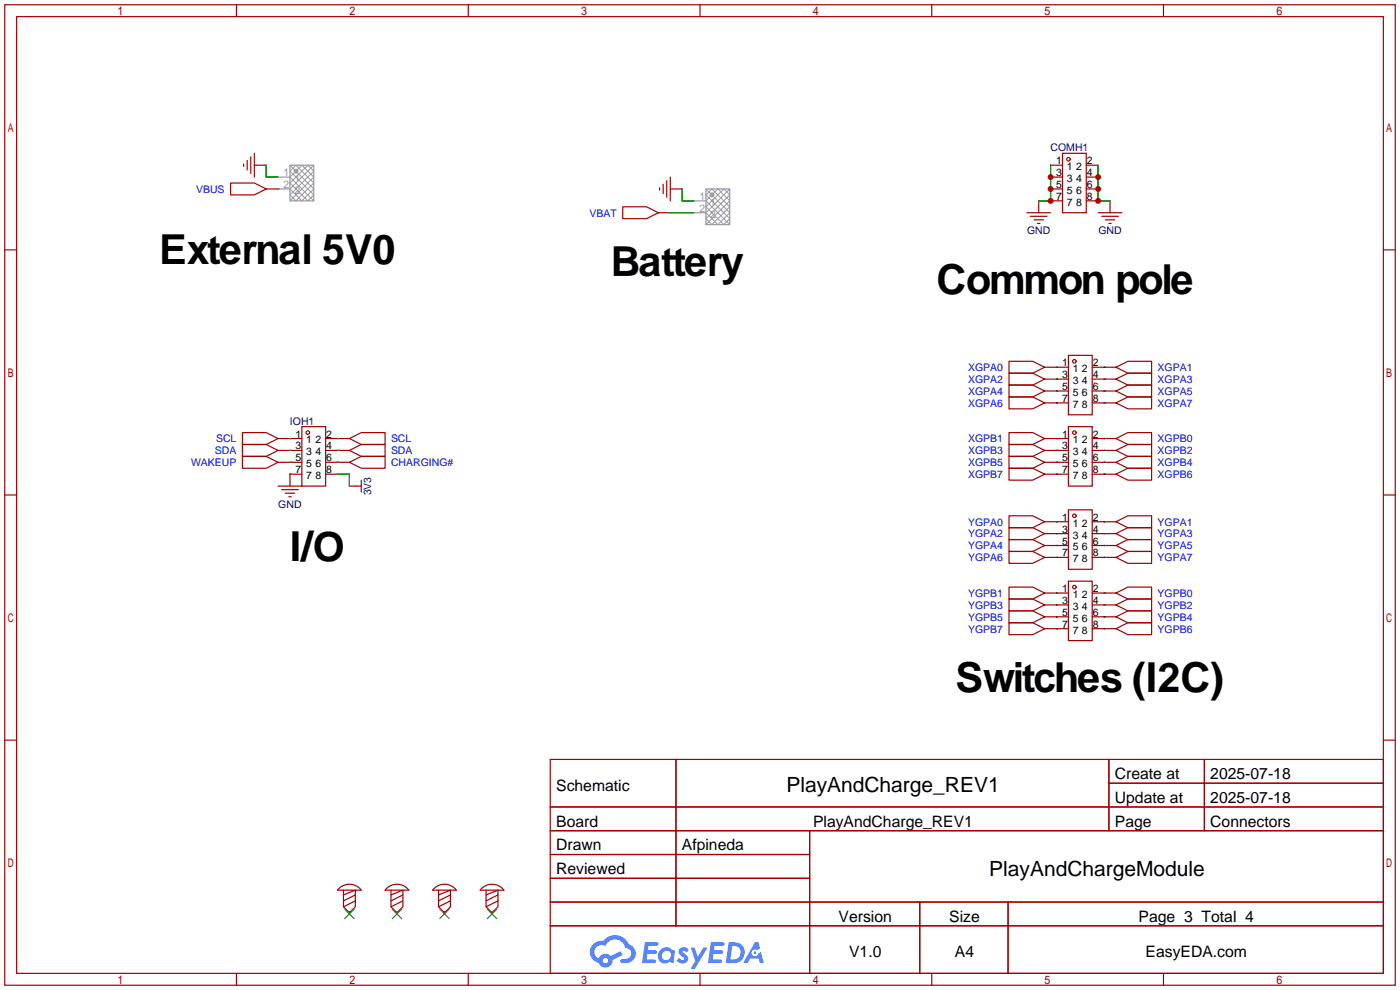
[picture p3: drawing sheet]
<svg xmlns="http://www.w3.org/2000/svg" width="299mm" height="212mm" viewBox="0 0 299 212" stroke-linecap="round" stroke-linejoin="round" font-family="sans-serif">
<g fill="none" stroke="#a10000" stroke-width=".25">
<path d="M1 1h297.2v209.6h-297.2zM3.6 3.6h292.1v204.4h-292.1zM50.5 1v2.6M100.1 1v2.6M149.6 1v2.6M199.1 1v2.6M248.7 1v2.6M1 53.4h2.6M295.7 53.4h2.5M1 105.8h2.6M295.7 105.8h2.5M1 158.2h2.6"/>
<path d="M295.7 158.2h2.5M117.6 162.3h178.1v45.7h-178.1zM117.6 172.5h178.1M117.6 177.5h178.1M144.5 162.3v35.6M173 177.5v30.5M237 162.3v15.2M237 167.4h58.7M257.4 162.3v15.2M117.6 182.6h55.4M117.6 192.8h178.1M117.6 187.7h55.4"/>
<path d="M117.6 197.9h178.1M196.6 192.8v15.2M215.4 192.8v15.2M50.5 208v2.6M100.1 208v2.6M149.6 208v2.6M199.1 208v2.6M248.7 208v2.6"/>
</g>
<g fill="#5487ff">
<path d="M145.3 202.7a1.3 1.3 0 0 1 1.9 .3l-.4 .6a.54 .54 0 0 0-.9-.2l.1 .2a1.34 1.34 0 0 1 .9 1.8 1.47 1.47 0 0 1-2.3-.1l.5-.6 .8 .5a.31 .31 0 0 0 .4-.3 .31 .31 0 0 0-.3-.4 1.12 1.12 0 0 1-.7-1.8z"/>
<path d="M147.6 202.5h.9l.6 2 1.2-2h.9l-2.7 4.6h-.9l1-1.7z"/>
<path d="M137.8 201.4h1.7a1.31 1.31 0 0 1 1.2 .2 .4 .4 0 0 1-.3 .5l-1.8 .1-.1 .9h1.6a.4 .4 0 0 1 .4 .4 .4 .4 0 0 1-.5 .4h-1.6l-.2 1.2h1.4a.46 .46 0 0 1 .5 0 .46 .46 0 0 1 .1 .5l-.4 .2h-2.6z"/>
<path d="M151.9 201.4h1.7a1.32 1.32 0 0 1 1.2 .2 .39 .39 0 0 1-.3 .5l-1.8 .1-.1 .9h1.6a.4 .4 0 0 1 .4 .4 .4 .4 0 0 1-.4 .4h-1.7l-.2 1.2h1.4a.46 .46 0 0 1 .5 0 .46 .46 0 0 1 .1 .5l-.4 .2h-2.6z"/>
<path d="M161.3 201.4h.8l.3 1.3-.6 .4a.75 .75 0 0 0-1.1 .3 .75 .75 0 0 0 .5 1 .75 .75 0 0 0 .9-.7l.5-.2 .6 2.3h-.8l-.3-.9h-1.8l-.5 .9h-1z"/>
<path d="M155.7 201.4l-.6 4.4h1.5a2.27 2.27 0 0 0 2.6-2.2 2.27 2.27 0 0 0-2.7-2.2zM156.5 202.1a1.5 1.5 0 0 1 1.8 1.6 1.5 1.5 0 0 1-1.9 1.4h-.3z"/>
<path d="M141.2 203a1.6 1.6 0 0 0-.3 2.3 1.6 1.6 0 0 0 2.3 .2l.7 .3 .3-2.4-.1-.3-.5-.1a1.58 1.58 0 0 0-2.4 0zM141.8 203.5a.98 .98 0 0 1 1.6 .4 .98 .98 0 0 1-1.1 1.3 .94 .94 0 0 1-.9-.7 .94 .94 0 0 1 .4-1z"/>
<path d="M126.8 201.8a2.37 2.37 0 0 0 1.1 4 1.54 1.54 0 0 0 1.8 1 1.54 1.54 0 0 0 1.2-1.6l2.2-1.1-.5-.8-2 1a1.57 1.57 0 0 0-2.7 .5 1.5 1.5 0 0 1-.7-2.1 1.5 1.5 0 0 1 2.2-.5 2.23 2.23 0 0 1 2.3-1.4 2.23 2.23 0 0 1 2 1.8 1.16 1.16 0 0 1 1.2 1.1 1.16 1.16 0 0 1-1.1 1.2h-.7a.47 .47 0 0 0-.5 .4 .47 .47 0 0 0 .4 .5 2.17 2.17 0 0 0 2.5-.9 2.17 2.17 0 0 0-.3-2.7l-.8-.4a3.2 3.2 0 0 0-5.5-.7l-1.1 .1zM128.8 205.3a.6 .6 0 0 1 1.2 0 .6 .6 0 0 1-1.2 0z"/>
<circle cx="161.4" cy="203.6" r=".28"/>
</g>
<g fill="none" stroke="#a10000" stroke-width=".25">
<path d="M49.3 39.1h5.1l2.5 1.3-2.5 1.3h-5.1zM52.1 35.1v.5M52.8 34.3v2M53.6 33.5v3.6M54.4 35.3h2.5M54.4 32.8v5M141.7 39.4v2M142.5 38.6v3.6M143.3 37.8v5.1M224.5 35.3h2.6M224.5 37.8h2.6M227.1 32.8h5.1v12.7h-5.1z"/>
<path d="M232.2 35.3h2.5M232.2 37.8h2.5M56.9 40.4h2.5M133.1 44.2h5.1l2.5 1.3-2.5 1.2h-5.1zM140.7 45.5h2.6M141 40.1v.5M143.3 40.4h2.5M219.5 45.5h5M220.2 46.2h3.6M221 47h2M221.7 47.8h.5M222 42.9v2.6"/>
<path d="M224.5 40.4h2.6M224.5 42.9h2.6M232.2 40.4h2.5M232.2 42.9h2.5M234.7 45.5h5.1M235.5 46.2h3.5M236.2 47h2.1M237 47.8h.5M237.2 42.9v2.6M215.6 77.2h5.1l2.6 1.3-2.6 1.3h-5.1zM215.6 79.8h5.1l2.6 1.2-2.6 1.3h-5.1zM223.3 78.5h5"/>
<path d="M228.3 75.9h5.1v12.7h-5.1zM233.4 78.5h5.1M238.5 78.5l2.5-1.3h5.1v2.6h-5.1zM51.8 97.5h5.1l2.5 1.3-2.5 1.3h-5.1zM51.8 92.5h5.1l2.5 1.2-2.5 1.3h-5.1zM51.8 95h5.1l2.5 1.3-2.5 1.2h-5.1zM59.4 93.7h5.1M59.4 96.3h5.1M59.4 98.8h5.1M64.5 91.2h5.1v12.7h-5.1zM69.6 93.7h5.1M69.6 96.3h5.1"/>
<path d="M69.6 98.8h5.1M74.7 98.8l2.5-1.3h5.1v2.6h-5.1zM74.7 93.7l2.5-1.2h5.1v2.5h-5.1zM74.7 96.3l2.5-1.3h5.1v2.5h-5.1zM215.6 82.3h5.1l2.6 1.3-2.6 1.2h-5.1zM215.6 84.8h5.1l2.6 1.3-2.6 1.3h-5.1zM215.6 92.5h5.1l2.6 1.2-2.6 1.3h-5.1zM215.6 95h5.1l2.6 1.3-2.6 1.2h-5.1zM215.6 97.5h5.1l2.6 1.3-2.6 1.3h-5.1zM223.3 93.7h5M223.3 96.3h5M223.3 98.8h5"/>
<path d="M223.3 81h5M223.3 83.6h5M223.3 86.1h5M228.3 91.2h5.1v12.7h-5.1zM233.4 93.7h5.1M233.4 96.3h5.1M233.4 98.8h5.1M233.4 81h5.1M233.4 83.6h5.1M233.4 86.1h5.1M238.5 86.1l2.5-1.3h5.1v2.6h-5.1zM238.5 83.6l2.5-1.3h5.1v2.5h-5.1z"/>
<path d="M238.5 81l2.5-1.2h5.1v2.5h-5.1zM238.5 98.8l2.5-1.3h5.1v2.6h-5.1zM238.5 96.3l2.5-1.3h5.1v2.5h-5.1zM238.5 93.7l2.5-1.2h5.1v2.5h-5.1zM59.4 103.9h5.1M60.2 104.6h3.6M61 105.4h2M61.7 106.2h.5M64.5 101.3h-2.5v2.6M69.6 101.3h2.5M74.7 103.9h2.5M77.2 102.6v2.6"/>
<path d="M215.6 100.1h5.1l2.6 1.2-2.6 1.3h-5.1zM215.6 110.2h5.1l2.6 1.3-2.6 1.3h-5.1zM215.6 112.8h5.1l2.6 1.2-2.6 1.3h-5.1zM215.6 115.3h5.1l2.6 1.3-2.6 1.3h-5.1zM215.6 117.9h5.1l2.6 1.2-2.6 1.3h-5.1zM223.3 101.3h5M223.3 111.5h5M223.3 114h5M223.3 116.6h5M223.3 119.1h5M228.3 109h5.1v12.7h-5.1zM233.4 101.3h5.1"/>
<path d="M233.4 111.5h5.1M233.4 114h5.1M233.4 116.6h5.1M233.4 119.1h5.1M238.5 101.3l2.5-1.2h5.1v2.5h-5.1zM238.5 119.1l2.5-1.2h5.1v2.5h-5.1zM238.5 116.6l2.5-1.3h5.1v2.6h-5.1zM238.5 114l2.5-1.2h5.1v2.5h-5.1zM238.5 111.5l2.5-1.3h5.1v2.6h-5.1zM215.6 125.5h5.1l2.6 1.2-2.6 1.3h-5.1zM215.6 128h5.1l2.6 1.3-2.6 1.3h-5.1zM215.6 130.6h5.1l2.6 1.2-2.6 1.3h-5.1z"/>
<path d="M215.6 133.1h5.1l2.6 1.3-2.6 1.2h-5.1zM223.3 126.7h5M223.3 129.3h5M223.3 131.8h5M223.3 134.4h5M228.3 124.2h5.1v12.7h-5.1zM233.4 126.7h5.1M233.4 129.3h5.1M233.4 131.8h5.1M233.4 134.4h5.1M238.5 134.4l2.5-1.3h5.1v2.5h-5.1zM238.5 131.8l2.5-1.2h5.1v2.5h-5.1z"/>
<path d="M238.5 129.3l2.5-1.3h5.1v2.6h-5.1zM238.5 126.7l2.5-1.2h5.1v2.5h-5.1zM72.6 189.8a3.2 3.2 0 0 1 4.6 .4h-5.1zM73.4 190.2v3.6l1.3 1.3 1.2-1.3v-3.6l-2.5 1.1M74.7 194.8v.5M75.9 191.3l-2.5 1.2M75.9 192.5l-2.5 1.3M82.7 189.8a3.2 3.2 0 0 1 4.7 .4h-5.1zM83.6 190.2v3.6l1.2 1.3 1.3-1.3v-3.6l-2.5 1.1M84.8 194.8v.5M86.1 191.3l-2.5 1.2M86.1 192.5l-2.5 1.3"/>
<path d="M92.9 189.8a3.2 3.2 0 0 1 4.6 .4h-5zM93.7 190.2v3.6l1.3 1.3 1.3-1.3v-3.6l-2.6 1.1M95 194.8v.5M96.3 191.3l-2.6 1.2M96.3 192.5l-2.6 1.3M103.1 189.8a3.2 3.2 0 0 1 4.6 .4h-5.1zM103.9 190.2v3.6l1.3 1.3 1.2-1.3v-3.6l-2.5 1.1M105.2 194.8v.5M106.4 191.3l-2.5 1.2M106.4 192.5l-2.5 1.3"/>
<circle cx="228.3" cy="34" r=".38"/>
<circle cx="229.6" cy="77.2" r=".38"/>
<circle cx="65.8" cy="92.5" r=".38"/>
<circle cx="229.6" cy="92.5" r=".38"/>
<circle cx="229.6" cy="110.2" r=".38"/>
<circle cx="229.6" cy="125.5" r=".38"/>
</g>
<g fill="none" stroke="#008700" stroke-width=".25">
<path d="M56.9 35.3v2.5h2.5M224.5 35.3v7.6h-2.5M234.7 35.3v7.6h2.5M59.4 40.4h.1M143.3 45.5h5M145.8 40.4v2.5h2.5M225.8 78.5h.1M236 78.5h.1M62 93.7h.1M62 96.3h.1M62 98.8h.1M72.1 93.7h.1"/>
<path d="M72.1 96.3h.1M72.1 98.8h.1M225.8 81h.1M225.8 83.6h.1M225.8 86.1h.1M225.8 93.7h.1M225.8 96.3h.1M225.8 98.8h.1M236 86.1h.1M236 83.6h.1M236 81h.1M236 98.8h.1"/>
<path d="M236 96.3h.1M236 93.7h.1M62 101.3h.1M72.1 101.3h2.6v2.6M225.8 101.3h.1M225.8 111.5h.1M225.8 114h.1M225.8 116.6h.1M225.8 119.1h.1M236 101.3h.1M236 119.1h.1M236 116.6h.1"/>
<path d="M236 114h.1M236 111.5h.1M225.8 126.7h.1M225.8 129.3h.1M225.8 131.8h.1M225.8 134.4h.1M236 134.4h.1M236 131.8h.1M236 129.3h.1M236 126.7h.1"/>
</g>
<path d="M62 35.3l5.1 5.1-2.6 2.5-2.5-2.5 5.1-5.1M63.2 35.3l-1.2 1.3 5.1 5.1-1.3 1.2-3.8-3.8 3.8-3.8 1.3 1.3-5.1 5.1 1.2 1.2 3.9-3.8zM63.4 36.2l.2 .2M63.6 36.7l-.2 .2M62 42.9l5.1-5.1-2.6-2.5-2.5 2.5 5.1 5.1M150.9 41.7l1.2-1.3 3.9 3.8-3.9 3.8-1.2-1.3 5.1-5-1.3-1.3-3.8 3.8 3.8 3.8 1.3-1.3zM150.9 48l5.1-5.1-2.6-2.5-2.5 2.5 5.1 5.1M150.9 40.4l5.1 5.1-2.6 2.5-2.5-2.5 5.1-5.1M152.3 41.3l.2 .2M152.5 41.8l-.2 .2" fill="none" stroke="#999" stroke-width=".21"/>
<g fill="none" stroke="#999" stroke-width=".25">
<path d="M59.4 37.8h2.6M62 35.3h5.1v7.6h-5.1zM59.4 40.4h2.6M148.3 42.9h2.6M148.3 45.5h2.6M150.9 40.4h5.1v7.6h-5.1z"/>
<circle cx="63.2" cy="36.6" r=".38"/>
<circle cx="152.1" cy="41.7" r=".38"/>
</g>
<path d="M73.7 194.3l2 2M75.7 194.3l-2 2M83.8 194.3l2.1 2M85.9 194.3l-2.1 2M94 194.3l2 2M96 194.3l-2 2M104.1 194.3l2.1 2M106.2 194.3l-2.1 2" fill="none" stroke="#3c3" stroke-width=".25"/>
<g fill="#c00">
<circle cx="224.5" cy="42.9" r=".63"/>
<circle cx="224.5" cy="40.4" r=".63"/>
<circle cx="224.5" cy="37.8" r=".63"/>
<circle cx="234.7" cy="42.9" r=".63"/>
<circle cx="234.7" cy="40.4" r=".63"/>
<circle cx="234.7" cy="37.8" r=".63"/>
</g>
<g font-size="8.8">
<text x="34" y="56.4">External 5V0</text>
<text x="130.6" y="58.9">Battery</text>
<text x="200.2" y="62.8">Common pole</text>
<text x="62" y="119.9">I/O</text>
<text x="204.2" y="147.8">Switches (I2C)</text>
</g>
<g font-size="4.5">
<text x="168.1" y="169.4">PlayAndCharge_REV1</text>
<text x="211.4" y="187.1">PlayAndChargeModule</text>
</g>
<g font-size="3.4">
<text x="238.3" y="166.5">Create at</text>
<text x="258.7" y="166.5">2025-07-18</text>
<text x="118.9" y="169">Schematic</text>
<text x="238.3" y="171.6">Update at</text>
<text x="258.7" y="171.6">2025-07-18</text>
<text x="118.9" y="176.6">Board</text>
<text x="173.8" y="176.6">PlayAndCharge_REV1</text>
<text x="238.3" y="176.6">Page</text>
<text x="258.7" y="176.6">Connectors</text>
<text x="118.9" y="181.7">Drawn</text>
<text x="145.7" y="181.7">Afpineda</text>
<text x="118.9" y="186.8">Reviewed</text>
<text x="179.2" y="197">Version</text>
<text x="202.9" y="197">Size</text>
<text x="243.3" y="197">Page 3 Total 4</text>
<text x="181.5" y="204.6">V1.0</text>
<text x="204.1" y="204.6">A4</text>
<text x="244.8" y="204.6">EasyEDA.com</text>
</g>
<g font-size="2.2" fill="#000080">
<text x="224.5" y="32.3">COMH1</text>
<text x="219.5" y="50.1">GND</text>
<text x="234.7" y="50.1">GND</text>
<text x="62" y="90.7">IOH1</text>
<text x="79.3" y="105.9" transform="rotate(-90 79.3 105.9)">3V3</text>
<text x="59.5" y="108.5">GND</text>
</g>
<g font-size="2.2">
<text x="225.7" y="35.1">1</text>
<text x="232.3" y="35.1">2</text>
<text x="225.7" y="37.6">3</text>
<text x="225.7" y="40.2">5</text>
<text x="228" y="36.4">1</text>
<text x="228" y="38.9">3</text>
<text x="228" y="41.4">5</text>
<text x="230" y="41.4">6</text>
<text x="230" y="38.9">4</text>
<text x="230" y="36.4">2</text>
<text x="232.3" y="40.2">6</text>
<text x="232.3" y="37.6">4</text>
<text x="225.7" y="42.7">7</text>
<text x="228" y="44">7</text>
<text x="230" y="44">8</text>
<text x="232.3" y="42.7">8</text>
<text x="227" y="78.3">1</text>
<text x="227" y="80.8">3</text>
<text x="227" y="83.4">5</text>
<text x="229.3" y="79.5">1</text>
<text x="229.3" y="82.1">3</text>
<text x="231.2" y="82.1">4</text>
<text x="231.2" y="79.5">2</text>
<text x="233.6" y="83.4">6</text>
<text x="233.6" y="80.8">4</text>
<text x="233.6" y="78.3">2</text>
<text x="227" y="85.9">7</text>
<text x="229.3" y="84.6">5</text>
<text x="229.3" y="87.2">7</text>
<text x="231.2" y="87.2">8</text>
<text x="231.2" y="84.6">6</text>
<text x="233.6" y="85.9">8</text>
<text x="63.1" y="93.5">1</text>
<text x="65.5" y="94.8">1</text>
<text x="67.4" y="94.8">2</text>
<text x="69.7" y="93.5">2</text>
<text x="227" y="93.5">1</text>
<text x="229.3" y="94.8">1</text>
<text x="231.2" y="94.8">2</text>
<text x="233.6" y="93.5">2</text>
<text x="63.1" y="96.1">3</text>
<text x="63.1" y="98.6">5</text>
<text x="63.1" y="101.1">7</text>
<text x="65.5" y="97.3">3</text>
<text x="65.5" y="99.9">5</text>
<text x="67.4" y="99.9">6</text>
<text x="67.4" y="97.3">4</text>
<text x="69.7" y="101.1">8</text>
<text x="69.7" y="98.6">6</text>
<text x="69.7" y="96.1">4</text>
<text x="227" y="96.1">3</text>
<text x="227" y="98.6">5</text>
<text x="227" y="101.1">7</text>
<text x="229.3" y="97.3">3</text>
<text x="229.3" y="99.9">5</text>
<text x="231.2" y="99.9">6</text>
<text x="231.2" y="97.3">4</text>
<text x="233.6" y="101.1">8</text>
<text x="233.6" y="98.6">6</text>
<text x="233.6" y="96.1">4</text>
<text x="65.5" y="102.4">7</text>
<text x="67.4" y="102.4">8</text>
<text x="229.3" y="102.4">7</text>
<text x="231.2" y="102.4">8</text>
<text x="227" y="111.3">1</text>
<text x="227" y="113.8">3</text>
<text x="229.3" y="112.6">1</text>
<text x="231.2" y="112.6">2</text>
<text x="233.6" y="113.8">4</text>
<text x="233.6" y="111.3">2</text>
<text x="227" y="116.4">5</text>
<text x="227" y="118.9">7</text>
<text x="229.3" y="115.1">3</text>
<text x="229.3" y="117.6">5</text>
<text x="231.2" y="117.6">6</text>
<text x="231.2" y="115.1">4</text>
<text x="233.6" y="118.9">8</text>
<text x="233.6" y="116.4">6</text>
<text x="229.3" y="120.2">7</text>
<text x="231.2" y="120.2">8</text>
<text x="227" y="126.5">1</text>
<text x="227" y="129.1">3</text>
<text x="227" y="131.6">5</text>
<text x="229.3" y="127.8">1</text>
<text x="229.3" y="130.3">3</text>
<text x="231.2" y="130.3">4</text>
<text x="231.2" y="127.8">2</text>
<text x="233.6" y="131.6">6</text>
<text x="233.6" y="129.1">4</text>
<text x="233.6" y="126.5">2</text>
<text x="227" y="134.2">7</text>
<text x="229.3" y="132.9">5</text>
<text x="229.3" y="135.4">7</text>
<text x="231.2" y="135.4">8</text>
<text x="231.2" y="132.9">6</text>
<text x="233.6" y="134.2">8</text>
</g>
<g font-size="2.2" fill="#00f">
<text x="41.9" y="41.2">VBUS</text>
<text x="126" y="46.3">VBAT</text>
<text x="206.9" y="79.3">XGPA0</text>
<text x="206.9" y="81.8">XGPA2</text>
<text x="247.4" y="81.8">XGPA3</text>
<text x="247.4" y="79.3">XGPA1</text>
<text x="206.9" y="84.4">XGPA4</text>
<text x="206.9" y="86.9">XGPA6</text>
<text x="247.4" y="86.9">XGPA7</text>
<text x="247.4" y="84.4">XGPA5</text>
<text x="46.2" y="94.5">SCL</text>
<text x="83.6" y="94.5">SCL</text>
<text x="206.9" y="94.5">XGPB1</text>
<text x="247.4" y="94.5">XGPB0</text>
<text x="40.8" y="99.6">WAKEUP</text>
<text x="45.9" y="97.1">SDA</text>
<text x="83.6" y="99.6">CHARGING#</text>
<text x="83.6" y="97.1">SDA</text>
<text x="206.9" y="97.1">XGPB3</text>
<text x="206.9" y="99.6">XGPB5</text>
<text x="247.4" y="99.6">XGPB4</text>
<text x="247.4" y="97.1">XGPB2</text>
<text x="206.9" y="102.2">XGPB7</text>
<text x="247.4" y="102.2">XGPB6</text>
<text x="206.9" y="112.3">YGPA0</text>
<text x="247.4" y="112.3">YGPA1</text>
<text x="206.9" y="114.9">YGPA2</text>
<text x="206.9" y="117.4">YGPA4</text>
<text x="206.9" y="119.9">YGPA6</text>
<text x="247.4" y="119.9">YGPA7</text>
<text x="247.4" y="117.4">YGPA5</text>
<text x="247.4" y="114.9">YGPA3</text>
<text x="206.9" y="127.6">YGPB1</text>
<text x="206.9" y="130.1">YGPB3</text>
<text x="247.4" y="130.1">YGPB2</text>
<text x="247.4" y="127.6">YGPB0</text>
<text x="206.9" y="132.6">YGPB5</text>
<text x="206.9" y="135.2">YGPB7</text>
<text x="247.4" y="135.2">YGPB6</text>
<text x="247.4" y="132.6">YGPB4</text>
</g>
<g font-size="2.2" fill="#999">
<text x="60.6" y="37.6">1</text>
<text x="60.6" y="40.2">2</text>
<text x="62.9" y="38.9">1</text>
<text x="62.9" y="41.4">2</text>
<text x="149.5" y="42.7">1</text>
<text x="149.5" y="45.3">2</text>
<text x="151.8" y="44">1</text>
<text x="151.8" y="46.5">2</text>
</g>
</svg>
